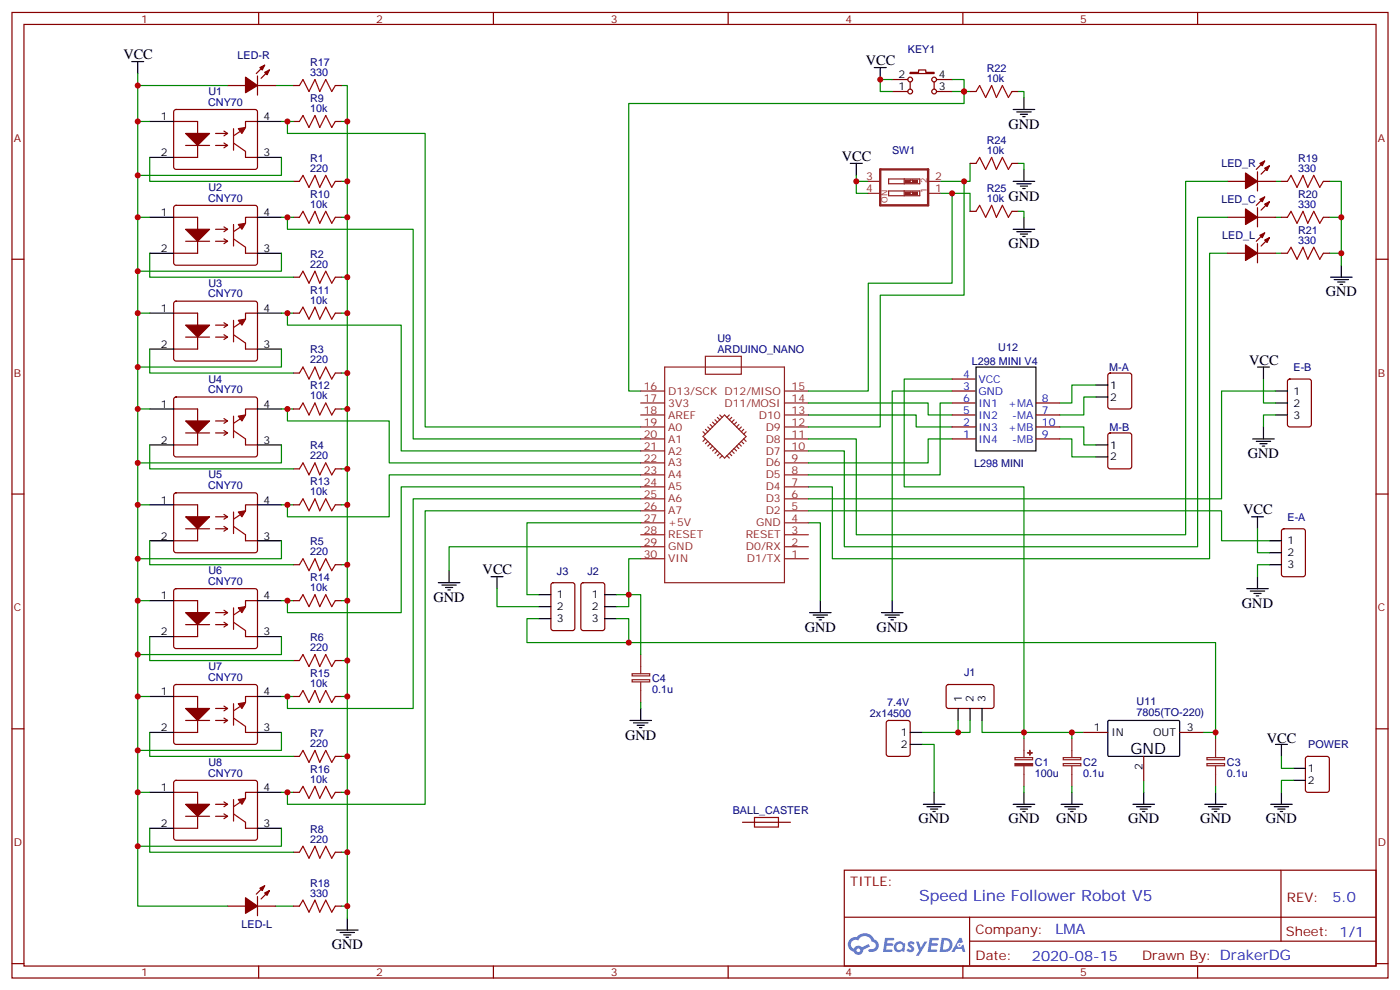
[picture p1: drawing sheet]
<svg xmlns="http://www.w3.org/2000/svg" width="412mm" height="292mm" viewBox="0 0 412 292" stroke-linecap="round" stroke-linejoin="round" font-family="sans-serif">
<g fill="none" stroke="#870000" stroke-width=".35">
<path d="M3.5 3.7h405.4v284.3h-405.4zM7.1 7.2h398.2v277.3h-398.2zM76.2 3.7v3.5M145.3 3.7v3.5M214.5 3.7v3.5M283.6 3.7v3.5M352.8 3.7v3.5M3.5 76.3h3.6M405.3 76.3h3.6M3.5 145.5h3.6M405.3 145.5h3.6M3.5 214.6h3.6"/>
<path d="M405.3 214.6h3.6M248.7 256.3h156.6v28.2h-156.6zM377.3 256.3v20.9M248.7 270.1h156.5M285.6 277.2h119.6M285.6 270.1v14.1M3.5 283.8h3.6M76.2 284.5v3.5M145.3 284.5v3.5M214.5 284.5v3.5M283.6 284.5v3.5M352.8 284.5v3.5"/>
<path d="M405.3 283.8h3.6"/>
</g>
<g fill="#5487ff">
<path d="M267.7 277.4a1.22 1.22 0 0 1 1.7 .3l-.4 .6a.47 .47 0 0 0-.3-.4 .47 .47 0 0 0-.5 .2l.1 .2a1.14 1.14 0 0 1 .8 1.7 1.14 1.14 0 0 1-1.9 0l-.2-.2 .5-.5 .7 .4a.29 .29 0 0 0 .3-.2 .29 .29 0 0 0-.2-.4 1.04 1.04 0 0 1-.6-1.7z"/>
<path d="M260.7 276.2h2.4l.3 .2-.2 .5h-1.8l-.1 .9h1.5l.3 .3-.3 .4h-1.6l-.2 1.1 1.7 .1 .2 .3-.2 .3h-2.6z"/>
<path d="M273.8 276.2h2.4l.3 .2-.1 .5h-1.8l-.2 .9h1.6l.3 .3-.4 .4h-1.6l-.1 1.1 1.7 .1 .2 .3-.2 .3h-2.6z"/>
<path d="M282.6 276.2h.7l.3 1.2-.6 .4a.69 .69 0 0 0-1 .2 .69 .69 0 0 0 .4 1 .69 .69 0 0 0 .9-.6l.5-.3 .6 2.2h-.8l-.2-.9h-1.8l-.5 .9h-.8z"/>
<path d="M269.8 277.3h.8l.6 1.8 1.1-1.8h.9l-2.6 4.2h-.8l.9-1.6z"/>
<path d="M277.4 276.2l-.6 4.1h1.3a2.11 2.11 0 0 0 2.5-2.1 2.11 2.11 0 0 0-2.5-2zM278.1 276.9a1.39 1.39 0 0 1 1.7 1.4 1.39 1.39 0 0 1-1.8 1.3h-.3z"/>
<path d="M263.7 277.8a1.54 1.54 0 0 0-.1 2.2 1.54 1.54 0 0 0 2.2 .1l.6 .2 .3-2.3-.2-.2h-.4a1.49 1.49 0 0 0-2.4 0zM264 278.8a.94 .94 0 0 1 1.8 0 .94 .94 0 0 1-1.8 0z"/>
<path d="M250.4 276.6a2.18 2.18 0 0 0 1.1 3.7 1.44 1.44 0 0 0 1.6 .9 1.44 1.44 0 0 0 1.2-1.5l2-1-.5-.7-1.9 .9a1.47 1.47 0 0 0-2.4 .5 1.39 1.39 0 0 1-.7-2 1.39 1.39 0 0 1 2-.4 2.12 2.12 0 0 1 2.2-1.3 2.12 2.12 0 0 1 1.9 1.7 1.14 1.14 0 0 1 1.1 1.4 1.14 1.14 0 0 1-1.7 .7 .43 .43 0 0 0-.5 .4 .43 .43 0 0 0 .4 .4 1.98 1.98 0 0 0 2.5-1.2 1.98 1.98 0 0 0-1.2-2.5 3.1 3.1 0 0 0-5.3-.7l-.9 .1zM252.3 279.9a.55 .55 0 0 1 1.1 0 .55 .55 0 0 1-1.1 0z"/>
<circle cx="282.6" cy="278.3" r=".26"/>
</g>
<g fill="none" stroke="#008700" stroke-width=".35">
<path d="M40.6 21.7v3.5M44.1 35.8h-3.5v15.8h42.3v-5.2M67 25.2h-26.4v10.6M81.1 25.2h5.3M82.9 35.8h3.5M84.7 35.8v3.5h40.5v86.4h63.5M100.5 25.2h1.8v225.8h-1.8M100.5 35.8h1.8M262.8 23.4h-3.5v3.6h3.5M280.5 23.4h3.5v7.1h-98.8v84.6h3.5M280.5 27h5.3M299.9 27h1.7v1.7"/>
<path d="M40.6 51.6v12.4M44.1 46.4v7h42.3M100.5 53.4h1.8M252.2 51.6v5.3h3.6M252.2 53.4h3.6M276.9 56.9h8.9v5.3M280.5 56.9v26.5h-24.7v31.7h-17.7M284 53.4v33.5h-24.7v38.8h-21.2M285.8 48.1v5.3h-8.9M299.9 48.1h1.7v1.8M361.6 53.4h-12.4v104.1h-97v-28.2h-14.1M375.7 53.4h1.8"/>
<path d="M391.6 53.4h3.5v24.7M40.6 79.9v12.3M44.1 74.6v7h42.3M44.1 64h-3.5v15.9h42.3v-5.3M82.9 64h3.5M84.7 64v3.5h37v61.8h67M100.5 64h1.8M299.9 62.2h1.7v1.8M361.6 74.6h-5.3v89.9h-111.1v-21.1h-7.1M361.6 64h-8.8v97h-104.1v-28.2h-10.6M375.7 74.6h1.8M375.7 64h1.8"/>
<path d="M391.6 74.6h3.5M391.6 64h3.5M44.1 92.2h-3.5v15.9h42.3v-5.3M82.9 92.2h1.8M86.4 92.2h-1.7v3.5h33.5v37.1h70.5M100.5 81.6h1.8M100.5 92.2h1.8M40.6 108.1v12.3M44.1 102.8v7.1h42.3M100.5 109.9h1.8M238.1 118.7h35.3v3.5h7.1M280.5 111.6h-14.2v31.8h35.3v72.3h-12.3v-3.5"/>
<path d="M280.5 115.1h-17.7v61.8M280.5 118.7h-3.6v21.1h-38.8M322.8 113.4h-7.1v5.3h-3.5M322.8 116.9h-3.5v5.3h-7.1M372.2 111.6v7.1h3.5M375.7 115.1h-15.9v31.8h-121.7M40.6 136.3v12.4M44.1 131v7.1h42.3M44.1 120.4h-3.5v15.9h42.3v-5.3M82.9 120.4h1.8M86.4 120.4h-1.7v3.6h30v12.3h74M100.5 138.1h1.8"/>
<path d="M100.5 120.4h1.8M188.7 139.8h-74v12.4h-30v-3.5h1.7M280.5 129.3h-7.1v7h-35.3M312.2 125.7h7.1v5.3h3.5M312.2 129.3h3.5v5.2h7.1M375.7 122.2h-3.5v3.5M44.1 159.2v7.1h42.3M44.1 148.7h-3.5v15.8h42.3v-5.3M82.9 148.7h1.8M100.5 148.7h1.8M188.7 150.4h-63.5v86.5h-40.5v-3.6h1.7M188.7 146.9h-67v61.7h-37v-3.5h1.7"/>
<path d="M188.7 143.4h-70.5v37h-33.5v-3.5h1.7M188.7 154h-33.5v21.1h3.5M238.1 154h3.6v22.9M238.1 150.4h121.7v8.8h14.1M370.4 155.7v7.1h3.5M40.6 164.5v12.4M44.1 176.9h-3.5v15.9h42.3v-5.3M82.9 176.9h1.8M100.5 166.3h1.8M100.5 176.9h1.8M146.4 173.4v5.2h12.3M181.7 175.1h3.5v3.5h-3.5"/>
<path d="M188.7 161h-56.4v7.1M188.7 164.5h-3.5v10.6h3.5v17.7M373.9 166.3h-3.5v3.5M40.6 192.8v12.3M44.1 187.5v7h42.3M100.5 194.5h1.8M158.7 182.2h-3.5v7h30v-7h-3.5M185.2 189.2h172.9v26.5h-3.6M44.1 215.7v7h42.3M44.1 205.1h-3.5v15.9h42.3v-5.3M82.9 205.1h1.8M100.5 205.1h1.8"/>
<path d="M188.7 206.9v1.7M271.6 219.2h3.6v14.1M282.2 212.2v3.5M285.8 212.2v3.5h-14.2M315.7 215.7h-14.1v1.8M319.3 215.7h-3.6v1.8M358.1 215.7v1.8M40.6 221v12.3M44.1 233.3h-3.5v15.9h42.3v-5.3M82.9 233.3h1.8M100.5 222.7h1.8M100.5 233.3h1.8"/>
<path d="M301.6 231.6v1.7M315.7 231.6v1.7M336.9 229.8v3.5M358.1 231.6v1.7M377.5 222.7v3.6h3.5M381 229.8h-3.5v3.5M40.6 249.2v17.6h26.4M44.1 243.9v7.1h42.3M102.3 251v19.4M81.1 266.8h5.3M100.5 266.8h1.8"/>
</g>
<g fill="none" stroke="#000" stroke-width=".35">
<path d="M38.8 18.1h3.5M40.6 18.1v3.6M257.5 19.9h3.6M259.3 19.9v3.5M44.1 35.8h7.1M75.8 35.8h7.1M298.4 32.2h6.4M299.5 32.9h4.2M300.6 33.7h2.1M301.3 34.4h.7M301.6 28.7v3.5M44.1 46.4h7.1"/>
<path d="M75.8 46.4h7.1M250.5 48.1h3.5M252.2 48.1v3.5M298.4 53.4h6.4M299.5 54.1h4.2M300.6 54.8h2.1M301.3 55.5h.7M301.6 49.9v3.5M44.1 74.6h7.1M44.1 64h7.1M75.8 74.6h7.1M75.8 64h7.1"/>
<path d="M298.4 67.5h6.4M299.5 68.2h4.2M300.6 68.9h2.1M301.3 69.6h.7M301.6 64v3.5M395.1 78.1v3.5M44.1 92.2h7.1M75.8 92.2h7.1M391.9 81.6h6.4M393 82.3h4.2M394.1 83h2.1M394.8 83.7h.7"/>
<path d="M44.1 102.8h7.1M75.8 102.8h7.1M287.5 108.1h17.7v24.7h-17.7zM322.8 113.4h3.5M322.8 116.9h3.5M370.4 108.1h3.5M372.2 108.1v3.5M375.7 115.1h3.5M375.7 118.7h3.5M44.1 131h7.1M44.1 120.4h7.1M75.8 131h7.1"/>
<path d="M75.8 120.4h7.1M322.8 131h3.5M322.8 134.5h3.5M369 129.3h6.4M370.1 130h4.2M371.1 130.7h2.1M371.8 131.4h.7M372.2 125.7v3.6M375.7 122.2h3.5M44.1 159.2h7.1M44.1 148.7h7.1M75.8 159.2h7.1"/>
<path d="M75.8 148.7h7.1M368.7 152.2h3.5M370.4 152.2v3.5M373.9 159.2h3.6M44.1 176.9h7.1M75.8 176.9h7.1M129.1 171.6h6.4M130.2 172.3h4.2M131.2 173h2.1M131.9 173.7h.7M132.3 168.1v3.5M144.6 169.8h3.6"/>
<path d="M146.4 169.8v3.6M158.7 175.1h3.6M158.7 178.6h3.6M178.2 175.1h3.5M178.2 178.6h3.5M241.7 176.9v3.5M262.8 176.9v3.5M367.2 173.4h6.4M368.3 174.1h4.2M369.4 174.8h2.1M370.1 175.5h.7M370.4 169.8v3.6"/>
<path d="M373.9 166.3h3.6M373.9 162.8h3.6M44.1 187.5h7.1M75.8 187.5h7.1M158.7 182.2h3.6M178.2 182.2h3.5M238.5 180.4h6.3M239.5 181.1h4.3M240.6 181.8h2.1M241.3 182.5h.7M259.6 180.4h6.4M260.7 181.1h4.2"/>
<path d="M261.8 181.8h2.1M262.5 182.5h.7M44.1 215.7h7.1M44.1 205.1h7.1M75.8 215.7h7.1M75.8 205.1h7.1M185.6 212.2h6.3M186.6 212.9h4.3M187.7 213.6h2.1M188.4 214.3h.7M188.7 208.6v3.6M268.1 215.7h3.5"/>
<path d="M268.1 219.2h3.5M282.2 208.6v3.6M285.8 208.6v3.6M289.3 208.6v3.6M326.4 212.3l.3-.1h20.6l.2 .3-.1 10.1-.3 .1h-20.6l-.2-.3zM375.7 219.2h3.5M377.5 219.2v3.5M44.1 233.3h7.1M75.8 233.3h7.1M272 236.9h6.3M273 237.6h4.3M274.1 238.3h2.1"/>
<path d="M274.8 239h.7M275.2 233.3v3.6M298.4 236.9h6.4M299.5 237.6h4.2M300.6 238.3h2.1M301.3 239h.7M301.6 233.3v3.6M312.6 236.9h6.3M313.6 237.6h4.3M314.7 238.3h2.1M315.4 239h.7M315.7 233.3v3.6"/>
<path d="M333.7 236.9h6.4M334.8 237.6h4.2M335.8 238.3h2.2M336.5 239h.8M336.9 233.3v3.6M354.9 236.9h6.3M356 237.6h4.2M357 238.3h2.1M357.7 239h.7M358.1 233.3v3.6M374.3 236.9h6.3M375.4 237.6h4.2"/>
<path d="M376.4 238.3h2.1M377.1 239h.7M377.5 233.3v3.6M381 226.3h3.5M381 229.8h3.5M44.1 243.9h7.1M75.8 243.9h7.1M99.1 273.9h6.4M100.2 274.6h4.2M101.2 275.3h2.2M102 276h.7M102.3 270.4v3.5"/>
</g>
<g fill="none" stroke="#870000" stroke-width=".35">
<path d="M78 19.2l-2.5 2.5M51.2 35.8h7v10.6h-7M51.4 32.5l.5-.3h23.2l.5 .3 .2 .4v16.6l-.7 .4-23.5-.1-.4-.6v-16.3zM63.5 39.3h3.5M66 38.6l1 .7M67 25.2h5.3M67 39.3l-1 .7M75.8 35.8h-3.5v1.7M75.8 25.2h5.3M75.8 22.4v5.6M79.4 20.6l-2.5 2.5M86.4 25.2h1.8"/>
<path d="M86.4 35.8h1.8M98.8 25.2h1.7M98.8 35.8h1.7M262.8 27h4.6M262.8 23.4h4.6M268.1 21.3h2.5v-.7h2.1v.7h2.5v.4h-7.1zM268.1 24.1v2.1M275.2 24.1v2.1M275.9 27h4.6M275.9 23.4h4.6M285.8 27h1.7M298.1 27h1.8"/>
<path d="M54.7 42.8h7M63.5 42.8h3.5M66 42.1l1 .7M67 42.8l-1 .7M72.3 44.6v1.8h3.5M86.4 53.4h1.8M98.8 53.4h1.7M285.8 48.1h1.7M298.1 48.1h1.8M361.6 53.4h5.3M370.4 53.4h5.3M370.4 50.6v5.6"/>
<path d="M372.5 47.4l-2.4 2.5M372.5 58l-2.4 2.5M373.9 48.8l-2.4 2.5M373.9 59.4l-2.4 2.5M377.5 53.4h1.7M389.8 53.4h1.8M51.2 64h7v10.6h-7M51.4 60.7l.5-.2h23.2l.5 .2 .2 .5v16.5l-.7 .4-23.5-.1-.4-.6v-16.2zM54.7 71h7M63.5 71h3.5M63.5 67.5h3.5M66 70.3l1 .7"/>
<path d="M66 66.8l1 .7M67 71l-1 .8M67 67.5l-1 .7M72.3 72.8v1.8h3.5M75.8 64h-3.5v1.8M86.4 64h1.8M98.8 64h1.7M285.8 62.2h1.7M298.1 62.2h1.8M361.6 64h5.3M361.6 74.6h5.3M370.4 61.2v5.6"/>
<path d="M370.4 71.8v5.6M370.4 64h5.3M370.4 74.6h5.3M372.5 68.6l-2.4 2.4M373.9 70l-2.4 2.5M377.5 64h1.7M377.5 74.6h1.7M389.8 64h1.8M389.8 74.6h1.8M51.2 92.2h7v10.6h-7M51.4 88.9l.5-.2h23.2l.5 .2 .2 .5v16.5l-.7 .4h-23.5l-.4-.7v-16.2zM54.7 99.3h7"/>
<path d="M63.5 99.3h3.5M63.5 95.7h3.5M66 98.6l1 .7M66 95l1 .7M67 99.3l-1 .7M67 95.7l-1 .7M75.8 92.2h-3.5v1.8M86.4 81.6h1.8M86.4 92.2h1.8M98.8 81.6h1.7M98.8 92.2h1.7M51.4 117.1l.5-.2h23.2l.5 .2 .2 .5v16.5l-.7 .4h-23.5l-.4-.7v-16.2z"/>
<path d="M72.3 101v1.8h3.5M86.4 109.9h1.8M98.8 109.9h1.7M280.5 115.1h7M280.5 111.6h7M280.5 118.7h7M305.2 118.7h7M326.6 110.1l.4-.2h5.7l.6 .4 .1 9.4-.5 .7h-5.9l-.6-.4-.1-9.4zM379.5 111.8l.4-.2h5.7l.6 .4 .1 13-.5 .7h-5.9l-.6-.4-.1-13zM51.2 120.4h7v10.6h-7M54.7 127.5h7M63.5 127.5h3.5"/>
<path d="M63.5 124h3.5M66 126.8l1 .7M66 123.3l1 .7M67 127.5l-1 .7M67 124l-1 .7M72.3 129.3v1.7h3.5M75.8 120.4h-3.5v1.8M86.4 138.1h1.8M86.4 120.4h1.8M98.8 138.1h1.7M98.8 120.4h1.7M280.5 122.2h7"/>
<path d="M280.5 129.3h7M280.5 125.7h7M305.2 122.2h7M305.2 129.3h7M305.2 125.7h7M326.6 127.7l.4-.2h5.7l.6 .4 .1 9.5-.5 .6-5.9 .1-.6-.5-.1-9.4zM51.2 148.7h7v10.5h-7M51.4 145.3l.5-.2h23.2l.5 .2 .2 .5v16.5l-.7 .5-23.5-.1-.4-.6v-16.3zM54.7 155.7h7M63.5 155.7h3.5M63.5 152.2h3.5M66 155l1 .7"/>
<path d="M66 151.5l1 .7M67 155.7l-1 .7M67 152.2l-1 .7M72.3 157.5v1.7h3.5M75.8 148.7h-3.5v1.7M86.4 148.7h1.8M98.8 148.7h1.7M377.7 155.9l.5-.2h5.6l.7 .4v13l-.4 .7h-5.9l-.7-.4v-13zM51.2 176.9h7v10.6h-7M51.4 173.6l.5-.2h23.2l.5 .2 .2 .5v16.5l-.7 .4-23.5-.1-.4-.6v-16.2zM66 179.7l1 .7M75.8 176.9h-3.5v1.7"/>
<path d="M86.4 166.3h1.8M86.4 176.9h1.8M98.8 166.3h1.7M98.8 176.9h1.7M162.5 171.8l.5-.2h5.6l.7 .4v13l-.4 .6-5.9 .1-.7-.5v-12.9zM171.3 171.8l.5-.2h5.6l.7 .4 .1 13-.5 .6-5.9 .1-.6-.5-.1-12.9zM54.7 183.9h7M63.5 183.9h3.5M63.5 180.4h3.5M66 183.2l1 .7M67 183.9l-1 .7M67 180.4l-1 .7"/>
<path d="M72.3 185.7v1.8h3.5M86.4 194.5h1.8M98.8 194.5h1.7M51.2 205.1h7v10.6h-7M51.4 201.8l.5-.2h23.2l.5 .2 .2 .5v16.5l-.7 .4h-23.5l-.4-.7v-16.2zM54.7 212.2h7M63.5 212.2h3.5M63.5 208.6h3.5M66 211.5l1 .7M66 207.9l1 .7M67 212.2l-1 .7M67 208.6l-1 .7"/>
<path d="M72.3 213.9v1.8h3.5M75.8 205.1h-3.5v1.8M86.4 205.1h1.8M98.8 205.1h1.7M261.3 212.4l.5-.2h5.6l.7 .4v9.4l-.5 .7h-5.8l-.7-.4v-9.4zM278.9 201.8l.5-.2h13l.4 .7-.1 5.9-.6 .4h-13l-.4-.7v-5.6zM319.3 215.7h7M347.5 215.7h7M51.2 233.3h7v10.6h-7M51.4 230l.5-.2h23.2l.5 .2 .2 .5v16.5l-.7 .4h-23.5l-.4-.7v-16.2zM63.5 236.9h3.5M66 239.7l1 .7"/>
<path d="M66 236.1l1 .8M67 236.9l-1 .7M75.8 233.3h-3.5v1.8M86.4 222.7h1.8M86.4 233.3h1.8M98.8 222.7h1.7M98.8 233.3h1.7M336.9 222.7v7.1M384.8 223l.4-.3h5.7l.6 .5 .1 9.4-.5 .7h-5.9l-.6-.4-.1-9.5zM54.7 240.4h7M63.5 240.4h3.5M67 240.4l-1 .7"/>
<path d="M72.3 242.1v1.8h3.5M86.4 251h1.8M98.8 251h1.7M218.7 242.1h14.1M67 266.8h5.3M75.8 264v5.7M75.8 266.8h5.3M78 260.8l-2.5 2.5M79.4 262.3l-2.5 2.4M86.4 266.8h1.8M98.8 266.8h1.7"/>
<circle cx="268.1" cy="27" r=".71"/>
<circle cx="268.1" cy="23.4" r=".71"/>
<circle cx="275.2" cy="23.4" r=".71"/>
<circle cx="275.2" cy="27" r=".71"/>
</g>
<g fill="none" stroke="#8c2424" stroke-width=".35">
<path d="M255.8 53.4h3.5M255.8 56.9h3.5M261.8 52.7h9.1v1.4h-9.1zM261.8 56.2h9.1v1.4h-9.1zM266.3 52.7v1.4M266.3 56.2v1.4M268.1 53.1h.7M268.1 53.8h.7M268.1 56.6h.7M268.1 57.3h.7M273.4 53.4h3.5M273.4 56.9h3.5"/>
<path d="M188.7 118.7h7.1M188.7 115.1h7.1M195.8 108.1h35.3v63.5h-35.3zM207.8 104.9h10.6v5.3h-10.6zM231.1 118.7h7M231.1 115.1h7M188.7 122.2h7.1M188.7 125.7h7.1M188.7 129.3h7.1M188.7 132.8h7.1M188.7 136.3h7.1M188.7 139.8h7.1"/>
<path d="M207.1 128.6l6.3-6.4 6.4 6.4-6.4 6.3zM207.1 127.1l.7 .7M207.8 126.4l.7 .7M207.8 129.3l-.7 .7M208.5 125.7l.7 .7M208.5 130l-.7 .7M209.2 125l.7 .7M209.2 130.7l-.7 .7M209.9 124.3l.7 .7M209.9 131.4l-.7 .7M210.6 123.6l.7 .7M210.6 132.1l-.7 .7"/>
<path d="M211.3 122.9l.7 .7M211.3 132.8l-.7 .7M212 122.2l.7 .7M212 133.5l-.7 .7M212.7 134.2l-.7 .7M214.1 134.2l.7 .7M214.8 122.2l-.7 .7M214.8 133.5l.7 .7M215.5 132.8l.8 .7M215.5 122.9l-.7 .7M216.3 132.1l.7 .7M216.3 123.6l-.8 .7"/>
<path d="M217 131.4l.7 .7M217 124.3l-.7 .7M217.7 130.7l.7 .7M217.7 125l-.7 .7M218.4 130l.7 .7M218.4 125.7l-.7 .7M219.1 129.3l.7 .7M219.1 126.4l-.7 .7M219.8 127.1l-.7 .7M231.1 122.2h7M231.1 125.7h7M231.1 129.3h7"/>
<path d="M231.1 132.8h7M231.1 136.3h7M231.1 139.8h7M188.7 143.4h7.1M188.7 146.9h7.1M188.7 150.4h7.1M188.7 154h7.1M188.7 157.5h7.1M231.1 143.4h7M231.1 146.9h7M231.1 150.4h7M231.1 154h7"/>
<path d="M231.1 157.5h7M188.7 161h7.1M188.7 164.5h7.1M231.1 161h7M231.1 164.5h7M186.2 198.4h5.2v.6h-5.2zM188.7 192.8v5.6M186.2 200.2h5.2v.6h-5.2zM188.7 200.9v6M301.6 217.5v5.6M315.7 217.5v5.6M358.1 217.5v5.6"/>
<path d="M299 223.1h5.2v.6h-5.2zM301.6 225.6v6M313.2 224.9h5.2v.6h-5.2zM313.2 223.1h5.2v.6h-5.2zM315.7 225.6v6M355.5 224.9h5.2v.6h-5.2zM355.5 223.1h5.2v.6h-5.2zM358.1 225.6v6"/>
</g>
<g fill="#8c2424" stroke="#8c2424" stroke-width=".35">
<path d="M299 224.9h5.2v.6h-5.2z"/>
<path d="M302.7 221.7h1.4z"/>
<path d="M303.4 221v1.4z"/>
<path d="M266.7 53.1h1.4v.7h-1.4z"/>
<path d="M268.8 53.1h1.4v.7h-1.4z"/>
<path d="M266.7 56.6h1.4v.7h-1.4z"/>
<path d="M268.8 56.6h1.4v.7h-1.4z"/>
</g>
<path d="M259.3 49.9h14.1v10.6h-14.1z" fill="none" stroke="#8c2424" stroke-width=".71"/>
<g fill="#870000" stroke="#870000" stroke-width=".35">
<path d="M78 21.3l1.4-.7-.7 1.4z"/>
<path d="M76.6 19.9l1.4-.7-.7 1.4z"/>
<path d="M72.3 22.7l3.5 2.5-3.5 2.1z"/>
<path d="M78 263l1.4-.7-.7 1.4z"/>
<path d="M76.6 261.5l1.4-.7-.7 1.5z"/>
<path d="M72.3 264.4l3.5 2.4-3.5 2.2z"/>
<path d="M372.5 49.5l1.4-.7-.7 1.4z"/>
<path d="M371.1 48.1l1.4-.7-.7 1.4z"/>
<path d="M366.9 50.9l3.5 2.5-3.5 2.1z"/>
<path d="M372.5 60.1l1.4-.7-.7 1.4z"/>
<path d="M371.1 58.7l1.4-.7-.7 1.4z"/>
<path d="M366.9 61.5l3.5 2.5-3.5 2.1z"/>
<path d="M372.5 70.7l1.4-.7-.7 1.4z"/>
<path d="M371.1 69.3l1.4-.7-.7 1.4z"/>
<path d="M366.9 72.1l3.5 2.5-3.5 2.1z"/>
<path d="M54.7 39.3h7l-3.5 3.5z"/>
<path d="M54.7 67.5h7l-3.5 3.5z"/>
<path d="M54.7 95.7h7l-3.5 3.6z"/>
<path d="M54.7 124h7l-3.5 3.5z"/>
<path d="M54.7 152.2h7l-3.5 3.5z"/>
<path d="M54.7 180.4h7l-3.5 3.5z"/>
<path d="M54.7 208.6h7l-3.5 3.6z"/>
<path d="M54.7 236.9h7l-3.5 3.5z"/>
</g>
<g fill="none" stroke="#a10000" stroke-width=".35">
<path d="M68.8 37.9v6.3M70.9 38.6l-2.1 1.4M88.2 35.8l1.1-1.8 1.7 3.5 1.8-3.5 1.4 3.5 1.8-3.5 1.7 3.5 1.1-1.7M88.2 25.2l1.1-1.8 1.7 3.6 1.8-3.6 1.4 3.6 1.8-3.6 1.7 3.6 1.1-1.8M287.5 27l1.1-1.8 1.7 3.5 1.8-3.5 1.4 3.5 1.8-3.5 1.7 3.5 1.1-1.7M68.8 42.1l3.5 2.5M88.2 53.4l1.1-1.8 1.7 3.6 1.8-3.6 1.4 3.6 1.8-3.6 1.7 3.6 1.1-1.8M287.5 48.1l1.1-1.7 1.7 3.5 1.8-3.5 1.4 3.5 1.8-3.5 1.7 3.5 1.1-1.8M379.2 53.4l1.1-1.8 1.8 3.6 1.7-3.6 1.4 3.6 1.8-3.6 1.8 3.6 1-1.8M68.8 66.1v6.4M68.8 70.3l3.5 2.5M70.9 66.8l-2.1 1.4"/>
<path d="M88.2 64l1.1-1.8 1.7 3.6 1.8-3.6 1.4 3.6 1.8-3.6 1.7 3.6 1.1-1.8M287.5 62.2l1.1-1.7 1.7 3.5 1.8-3.5 1.4 3.5 1.8-3.5 1.7 3.5 1.1-1.8M379.2 64l1.1-1.8 1.8 3.6 1.7-3.6 1.4 3.6 1.8-3.6 1.8 3.6 1-1.8M379.2 74.6l1.1-1.8 1.8 3.5 1.7-3.5 1.4 3.5 1.8-3.5 1.8 3.5 1-1.7M68.8 94.3v6.4M68.8 98.6l3.5 2.4M70.9 95l-2.1 1.4M88.2 81.6l1.1-1.7 1.7 3.5 1.8-3.5 1.4 3.5 1.8-3.5 1.7 3.5 1.1-1.8M88.2 92.2l1.1-1.7 1.7 3.5 1.8-3.5 1.4 3.5 1.8-3.5 1.7 3.5 1.1-1.8M88.2 109.9l1.1-1.8 1.7 3.5 1.8-3.5 1.4 3.5 1.8-3.5 1.7 3.5 1.1-1.7M68.8 122.6v6.3M68.8 126.8l3.5 2.5"/>
<path d="M70.9 123.3l-2.1 1.4M88.2 138.1l1.1-1.8 1.7 3.5 1.8-3.5 1.4 3.5 1.8-3.5 1.7 3.5 1.1-1.7M88.2 120.4l1.1-1.7 1.7 3.5 1.8-3.5 1.4 3.5 1.8-3.5 1.7 3.5 1.1-1.8M68.8 150.8v6.3M68.8 155l3.5 2.5M70.9 151.5l-2.1 1.4M88.2 148.7l1.1-1.8 1.7 3.5 1.8-3.5 1.4 3.5 1.8-3.5 1.7 3.5 1.1-1.7M68.8 179v6.3M70.9 179.7l-2.1 1.4M88.2 166.3l1.1-1.8 1.7 3.6 1.8-3.6 1.4 3.6 1.8-3.6 1.7 3.6 1.1-1.8M88.2 176.9l1.1-1.8 1.7 3.5 1.8-3.5 1.4 3.5 1.8-3.5 1.7 3.5 1.1-1.7M68.8 183.2l3.5 2.5"/>
<path d="M88.2 194.5l1.1-1.7 1.7 3.5 1.8-3.5 1.4 3.5 1.8-3.5 1.7 3.5 1.1-1.8M68.8 207.2v6.4M68.8 211.5l3.5 2.4M70.9 207.9l-2.1 1.4M88.2 205.1l1.1-1.8 1.7 3.6 1.8-3.6 1.4 3.6 1.8-3.6 1.7 3.6 1.1-1.8M68.8 235.4v6.4M68.8 239.7l3.5 2.4M70.9 236.1l-2.1 1.5M88.2 222.7l1.1-1.7 1.7 3.5 1.8-3.5 1.4 3.5 1.8-3.5 1.7 3.5 1.1-1.8M88.2 233.3l1.1-1.7 1.7 3.5 1.8-3.5 1.4 3.5 1.8-3.5 1.7 3.5 1.1-1.8M88.2 251l1.1-1.8 1.7 3.5 1.8-3.5 1.4 3.5 1.8-3.5 1.7 3.5 1.1-1.7M222.2 240.7h7.1v2.9h-7.1z"/>
<path d="M88.2 266.8l1.1-1.7 1.7 3.5 1.8-3.5 1.4 3.5 1.8-3.5 1.7 3.5 1.1-1.8"/>
</g>
<g fill="#a10000" stroke="#a10000" stroke-width=".35">
<path d="M70.2 37.9l2.1-.4-1 1.8z"/>
<path d="M70.2 66.1l2.1-.3-1 1.7z"/>
<path d="M70.2 94.3l2.1-.3-1 1.7z"/>
<path d="M70.2 122.6l2.1-.4-1 1.8z"/>
<path d="M70.2 150.8l2.1-.4-1 1.8z"/>
<path d="M70.2 179l2.1-.4-1 1.8z"/>
<path d="M70.2 207.2l2.1-.3-1 1.7z"/>
<path d="M70.2 235.4l2.1-.3-1 1.8z"/>
</g>
<path d="M238.1 122.2h31.8v3.5h10.6" fill="none" stroke="#060" stroke-width=".35"/>
<g fill="#c00">
<circle cx="102.3" cy="222.7" r=".88"/>
<circle cx="102.3" cy="251" r=".88"/>
<circle cx="102.3" cy="53.4" r=".88"/>
<circle cx="102.3" cy="81.6" r=".88"/>
<circle cx="102.3" cy="109.9" r=".88"/>
<circle cx="102.3" cy="138.1" r=".88"/>
<circle cx="102.3" cy="166.3" r=".88"/>
<circle cx="102.3" cy="194.5" r=".88"/>
<circle cx="284" cy="27" r=".88"/>
<circle cx="252.2" cy="53.4" r=".88"/>
<circle cx="395.1" cy="74.6" r=".88"/>
<circle cx="395.1" cy="64" r=".88"/>
<circle cx="102.3" cy="266.8" r=".88"/>
<circle cx="315.7" cy="215.7" r=".88"/>
<circle cx="84.7" cy="35.8" r=".88"/>
<circle cx="102.3" cy="35.8" r=".88"/>
<circle cx="102.3" cy="64" r=".88"/>
<circle cx="102.3" cy="92.2" r=".88"/>
<circle cx="102.3" cy="120.4" r=".88"/>
<circle cx="102.3" cy="148.7" r=".88"/>
<circle cx="84.7" cy="64" r=".88"/>
<circle cx="84.7" cy="92.2" r=".88"/>
<circle cx="102.3" cy="176.9" r=".88"/>
<circle cx="102.3" cy="233.3" r=".88"/>
<circle cx="84.7" cy="120.4" r=".88"/>
<circle cx="84.7" cy="148.7" r=".88"/>
<circle cx="84.7" cy="176.9" r=".88"/>
<circle cx="102.3" cy="205.1" r=".88"/>
<circle cx="84.7" cy="205.1" r=".88"/>
<circle cx="84.7" cy="233.3" r=".88"/>
<circle cx="40.6" cy="249.2" r=".88"/>
<circle cx="40.6" cy="221" r=".88"/>
<circle cx="40.6" cy="233.3" r=".88"/>
<circle cx="40.6" cy="192.8" r=".88"/>
<circle cx="40.6" cy="205.1" r=".88"/>
<circle cx="40.6" cy="164.5" r=".88"/>
<circle cx="40.6" cy="176.9" r=".88"/>
<circle cx="40.6" cy="136.3" r=".88"/>
<circle cx="40.6" cy="148.7" r=".88"/>
<circle cx="40.6" cy="108.1" r=".88"/>
<circle cx="40.6" cy="120.4" r=".88"/>
<circle cx="40.6" cy="79.9" r=".88"/>
<circle cx="40.6" cy="92.2" r=".88"/>
<circle cx="40.6" cy="51.6" r=".88"/>
<circle cx="40.6" cy="64" r=".88"/>
<circle cx="40.6" cy="35.8" r=".88"/>
<circle cx="40.6" cy="25.2" r=".88"/>
<circle cx="259.3" cy="23.4" r=".88"/>
<circle cx="358.1" cy="215.7" r=".88"/>
<circle cx="185.2" cy="189.2" r=".88"/>
<circle cx="185.2" cy="175.1" r=".88"/>
<circle cx="301.6" cy="215.7" r=".88"/>
<circle cx="282.2" cy="215.7" r=".88"/>
<circle cx="284" cy="53.4" r=".88"/>
<circle cx="280.5" cy="56.9" r=".88"/>
</g>
<text font-size="4.6" x="333" y="222">GND</text>
<text font-size="4.6" fill="#00f" x="270.8" y="265.3">Speed Line Follower Robot V5</text>
<g font-size="4.2">
<text x="36.3" y="17.4">VCC</text>
<text x="255.1" y="19.2">VCC</text>
<text x="297" y="37.9">GND</text>
<text x="248" y="47.4">VCC</text>
<text x="297" y="59.1">GND</text>
<text x="297" y="73.2">GND</text>
<text x="390.5" y="87.3">GND</text>
<text x="367.9" y="107.4">VCC</text>
<text x="367.6" y="134.9">GND</text>
<text x="366.2" y="151.5">VCC</text>
<text x="142.2" y="169.1">VCC</text>
<text x="127.7" y="177.2">GND</text>
<text x="365.8" y="179">GND</text>
<text x="237.1" y="186.1">GND</text>
<text x="258.2" y="186.1">GND</text>
<text x="184.1" y="217.8">GND</text>
<text x="373.2" y="218.9">VCC</text>
<text x="270.6" y="242.5">GND</text>
<text x="297" y="242.5">GND</text>
<text x="311.1" y="242.5">GND</text>
<text x="332.3" y="242.5">GND</text>
<text x="353.5" y="242.5">GND</text>
<text x="372.9" y="242.5">GND</text>
<text x="97.7" y="279.5">GND</text>
</g>
<g font-size="4.2" fill="#00f">
<text x="392.5" y="265.5">5.0</text>
<text x="310.9" y="275.1">LMA</text>
<text x="304" y="282.9">2020-08-15</text>
</g>
<g font-size="3.9" fill="#800">
<text x="250.5" y="260.8">TITLE:</text>
<text x="379.1" y="265.5">REV:</text>
<text x="287.4" y="275">Company:</text>
<text x="378.7" y="275.7">Sheet: 1/1</text>
<text x="287.4" y="282.7">Date:</text>
<text x="336.4" y="282.8">Drawn By: DrakerDG</text>
</g>
<g font-size="3.2" fill="#800">
<text x="41.6" y="6.7">1</text>
<text x="110.8" y="6.7">2</text>
<text x="179.9" y="6.7">3</text>
<text x="249.1" y="6.7">4</text>
<text x="318.2" y="6.7">5</text>
<text x="4.1" y="41.8">A</text>
<text x="405.9" y="41.8">A</text>
<text x="4.1" y="110.9">B</text>
<text x="405.9" y="110.9">B</text>
<text x="4.1" y="180.1">C</text>
<text x="405.9" y="180.1">C</text>
<text x="4.1" y="249.2">D</text>
<text x="405.9" y="249.2">D</text>
<text x="41.6" y="287.5">1</text>
<text x="110.8" y="287.5">2</text>
<text x="179.9" y="287.5">3</text>
<text x="249.1" y="287.5">4</text>
<text x="318.2" y="287.5">5</text>
</g>
<g font-size="3.2" fill="#000080">
<text x="70" y="17.5">LED-R</text>
<text x="267.4" y="15.5">KEY1</text>
<text x="91.4" y="22.4">330</text>
<text x="91.4" y="19.4">R17</text>
<text x="290.7" y="21.2">R22</text>
<text x="61.4" y="28">U1</text>
<text x="290.7" y="24.1">10k</text>
<text x="61.3" y="31.1">CNY70</text>
<text x="91.4" y="32.9">10k</text>
<text x="91.4" y="30">R9</text>
<text x="91.4" y="47.6">R1</text>
<text x="262.8" y="45.5">SW1</text>
<text x="290.7" y="45.3">10k</text>
<text x="290.7" y="42.4">R24</text>
<text x="382.4" y="47.6">R19</text>
<text x="91.4" y="50.6">220</text>
<text x="359.8" y="49.2">LED_R</text>
<text x="382.4" y="50.6">330</text>
<text x="61.3" y="59.4">CNY70</text>
<text x="61.4" y="56.2">U2</text>
<text x="91.4" y="58.2">R10</text>
<text x="290.7" y="59.4">10k</text>
<text x="290.7" y="56.5">R25</text>
<text x="359.8" y="59.8">LED_C</text>
<text x="382.4" y="58.2">R20</text>
<text x="91.4" y="61.2">10k</text>
<text x="382.4" y="61.2">330</text>
<text x="360" y="70.3">LED_L</text>
<text x="382.4" y="71.8">330</text>
<text x="382.4" y="68.8">R21</text>
<text x="91.4" y="75.9">R2</text>
<text x="91.4" y="78.8">220</text>
<text x="61.3" y="87.6">CNY70</text>
<text x="61.4" y="84.5">U3</text>
<text x="91.4" y="89.4">10k</text>
<text x="91.4" y="86.5">R11</text>
<text x="211.3" y="100.6">U9</text>
<text x="91.4" y="107">220</text>
<text x="91.4" y="104.1">R3</text>
<text x="211.3" y="103.9">ARDUINO_NANO</text>
<text x="286.3" y="107.5">L298 MINI V4</text>
<text x="294.1" y="103.4">U12</text>
<text x="61.4" y="112.7">U4</text>
<text x="326.8" y="109.3">M-A</text>
<text x="381" y="109.2">E-B</text>
<text x="61.3" y="115.8">CNY70</text>
<text x="91.4" y="117.6">10k</text>
<text x="91.4" y="114.7">R12</text>
<text x="326.8" y="126.9">M-B</text>
<text x="91.4" y="135.3">220</text>
<text x="91.4" y="132.3">R4</text>
<text x="287" y="137.4">L298 MINI</text>
<text x="61.4" y="140.9">U5</text>
<text x="91.4" y="142.9">R13</text>
<text x="61.3" y="144">CNY70</text>
<text x="91.4" y="145.8">10k</text>
<text x="379.3" y="153.3">E-A</text>
<text x="91.4" y="160.5">R5</text>
<text x="91.4" y="163.5">220</text>
<text x="61.3" y="172.3">CNY70</text>
<text x="61.4" y="169.1">U6</text>
<text x="91.4" y="171.1">R14</text>
<text x="164.1" y="169.2">J3</text>
<text x="173" y="169.2">J2</text>
<text x="91.4" y="174.1">10k</text>
<text x="91.4" y="191.7">220</text>
<text x="91.4" y="188.8">R6</text>
<text x="61.4" y="197.3">U7</text>
<text x="61.3" y="200.5">CNY70</text>
<text x="91.4" y="202.3">10k</text>
<text x="91.4" y="199.3">R15</text>
<text x="192.1" y="200.9">C4</text>
<text x="284" y="199.2">J1</text>
<text x="192.1" y="204.1">0.1u</text>
<text x="261.4" y="207.9">7.4V</text>
<text x="334.8" y="207.8">U11</text>
<text x="256.3" y="211.1">2x14500</text>
<text x="334.8" y="210.9">7805(TO-220)</text>
<text x="91.4" y="219.9">220</text>
<text x="91.4" y="217">R7</text>
<text x="385.4" y="220.4">POWER</text>
<text x="61.4" y="225.6">U8</text>
<text x="91.4" y="227.6">R16</text>
<text x="304.9" y="225.7">C1</text>
<text x="319.1" y="225.6">C2</text>
<text x="361.4" y="225.6">C3</text>
<text x="61.3" y="228.7">CNY70</text>
<text x="91.4" y="230.5">10k</text>
<text x="304.9" y="228.8">100u</text>
<text x="319.1" y="228.8">0.1u</text>
<text x="361.4" y="228.8">0.1u</text>
<text x="215.8" y="239.7">BALL_CASTER</text>
<text x="91.4" y="245.2">R8</text>
<text x="91.4" y="248.1">220</text>
<text x="91.4" y="261.1">R18</text>
<text x="91.4" y="264">330</text>
<text x="71.2" y="273.3">LED-L</text>
</g>
<g font-size="3.2">
<text x="264.7" y="23.1">2</text>
<text x="276.6" y="23.1">4</text>
<text x="264.7" y="26.6">1</text>
<text x="276.6" y="26.6">3</text>
<text x="47.4" y="35.4">1</text>
<text x="77.6" y="35.4">4</text>
<text x="47.4" y="46">2</text>
<text x="77.6" y="46">3</text>
<text x="47.4" y="63.6">1</text>
<text x="77.6" y="63.6">4</text>
<text x="47.4" y="74.2">2</text>
<text x="77.6" y="74.2">3</text>
<text x="47.4" y="91.9">1</text>
<text x="77.6" y="91.9">4</text>
<text x="47.4" y="102.4">2</text>
<text x="77.6" y="102.4">3</text>
<text x="327" y="114.4">1</text>
<text x="327" y="118">2</text>
<text x="381" y="116.2">1</text>
<text x="381" y="119.7">2</text>
<text x="47.4" y="120.1">1</text>
<text x="77.6" y="120.1">4</text>
<text x="381" y="123.3">3</text>
<text x="47.4" y="130.7">2</text>
<text x="77.6" y="130.7">3</text>
<text x="327" y="132.1">1</text>
<text x="327" y="135.6">2</text>
<text x="47.4" y="148.3">1</text>
<text x="77.6" y="148.3">4</text>
<text x="47.4" y="158.9">2</text>
<text x="77.6" y="158.9">3</text>
<text x="379.2" y="160.3">1</text>
<text x="379.2" y="167.4">3</text>
<text x="379.2" y="163.8">2</text>
<text x="47.4" y="176.5">1</text>
<text x="77.6" y="176.5">4</text>
<text x="164" y="176.2">1</text>
<text x="164" y="179.7">2</text>
<text x="174.4" y="176.2">1</text>
<text x="174.4" y="179.7">2</text>
<text x="164" y="183.2">3</text>
<text x="174.4" y="183.2">3</text>
<text x="47.4" y="187.1">2</text>
<text x="77.6" y="187.1">3</text>
<text x="47.4" y="204.8">1</text>
<text x="77.6" y="204.8">4</text>
<text x="283.3" y="206.9" transform="rotate(-90 283.3 206.9)">1</text>
<text x="286.8" y="206.9" transform="rotate(-90 286.8 206.9)">2</text>
<text x="290.3" y="206.9" transform="rotate(-90 290.3 206.9)">3</text>
<text x="47.4" y="215.3">2</text>
<text x="77.6" y="215.3">3</text>
<text x="322.2" y="215.3">1</text>
<text x="349.6" y="215.3">3</text>
<text x="265.4" y="216.7">1</text>
<text x="265.4" y="220.3">2</text>
<text x="327.4" y="216.7">IN</text>
<text x="339.7" y="216.7">OUT</text>
<text x="336.5" y="226.9" transform="rotate(-90 336.5 226.9)">2</text>
<text x="385.2" y="227.3">1</text>
<text x="47.4" y="233">1</text>
<text x="77.6" y="233">4</text>
<text x="385.2" y="230.9">2</text>
<text x="47.4" y="243.6">2</text>
<text x="77.6" y="243.6">3</text>
</g>
<g font-size="3.2" fill="#8d2323">
<text x="255.2" y="53.1">3</text>
<text x="275.5" y="53.1">2</text>
<text x="255.2" y="56.6">4</text>
<text x="275.5" y="56.6">1</text>
<text x="189.6" y="118.3">17</text>
<text x="189.6" y="114.8">16</text>
<text x="196.8" y="119.7">3V3</text>
<text x="196.8" y="116.2">D13/SCK D12/MISO</text>
<text x="213.4" y="119.7">D11/MOSI</text>
<text x="233.2" y="118.3">14</text>
<text x="233.2" y="114.8">15</text>
<text x="189.6" y="125.4">19</text>
<text x="189.6" y="121.8">18</text>
<text x="196.8" y="123.3">AREF</text>
<text x="223.5" y="123.3">D10</text>
<text x="233.2" y="121.8">13</text>
<text x="233.2" y="125.4">12</text>
<text x="189.6" y="128.9">20</text>
<text x="196.8" y="130.3">A1</text>
<text x="196.8" y="126.8">A0</text>
<text x="225.6" y="126.8">D9</text>
<text x="225.6" y="130.3">D8</text>
<text x="233.2" y="128.9">11</text>
<text x="189.6" y="136">22</text>
<text x="189.6" y="132.4">21</text>
<text x="196.8" y="137.4">A3</text>
<text x="196.8" y="133.8">A2</text>
<text x="225.6" y="133.8">D7</text>
<text x="225.6" y="137.4">D6</text>
<text x="233.2" y="132.4">10</text>
<text x="233.2" y="136">9</text>
<text x="189.6" y="143">24</text>
<text x="189.6" y="139.5">23</text>
<text x="196.8" y="140.9">A4</text>
<text x="225.6" y="140.9">D5</text>
<text x="233.2" y="139.5">8</text>
<text x="233.2" y="143">7</text>
<text x="189.6" y="146.5">25</text>
<text x="196.8" y="148">A6</text>
<text x="196.8" y="144.4">A5</text>
<text x="225.6" y="144.4">D4</text>
<text x="225.6" y="148">D3</text>
<text x="233.2" y="146.5">6</text>
<text x="189.6" y="153.6">27</text>
<text x="189.6" y="150.1">26</text>
<text x="196.8" y="155">+5V</text>
<text x="196.8" y="151.5">A7</text>
<text x="222.7" y="155">GND</text>
<text x="225.6" y="151.5">D2</text>
<text x="233.2" y="150.1">5</text>
<text x="233.2" y="153.6">4</text>
<text x="189.6" y="160.7">29</text>
<text x="189.6" y="157.1">28</text>
<text x="196.8" y="158.5">RESET</text>
<text x="219.7" y="158.5">RESET</text>
<text x="233.2" y="157.1">3</text>
<text x="233.2" y="160.7">2</text>
<text x="189.6" y="164.2">30</text>
<text x="196.8" y="165.6">VIN</text>
<text x="196.8" y="162.1">GND</text>
<text x="219.7" y="162.1">D0/RX</text>
<text x="220" y="165.6">D1/TX</text>
<text x="233.2" y="164.2">1</text>
</g>
<g font-size="3.2" fill="#00f">
<text x="283.7" y="111.3">4</text>
<text x="288.2" y="112.7">VCC</text>
<text x="283.7" y="114.8">3</text>
<text x="283.7" y="118.3">6</text>
<text x="288.2" y="116.2">GND</text>
<text x="288.2" y="119.7">IN1</text>
<text x="297" y="119.7">+MA</text>
<text x="306.9" y="118.3">8</text>
<text x="283.7" y="121.8">5</text>
<text x="283.7" y="125.4">2</text>
<text x="288.2" y="123.3">IN2</text>
<text x="298.2" y="123.3">-MA</text>
<text x="306.9" y="121.8">7</text>
<text x="306.9" y="125.4">10</text>
<text x="283.7" y="128.9">1</text>
<text x="288.2" y="130.3">IN4</text>
<text x="288.2" y="126.8">IN3</text>
<text x="297" y="126.8">+MB</text>
<text x="298.2" y="130.3">-MB</text>
<text x="306.9" y="128.9">9</text>
</g>
<g font-size="2.5" fill="#8d2323">
<text x="273" y="53.8" transform="rotate(-90 273 53.8)">2</text>
<text x="261.4" y="59.8" transform="rotate(-90 261.4 59.8)">ON</text>
<text x="273" y="56.9" transform="rotate(-90 273 56.9)">1</text>
</g>
</svg>
